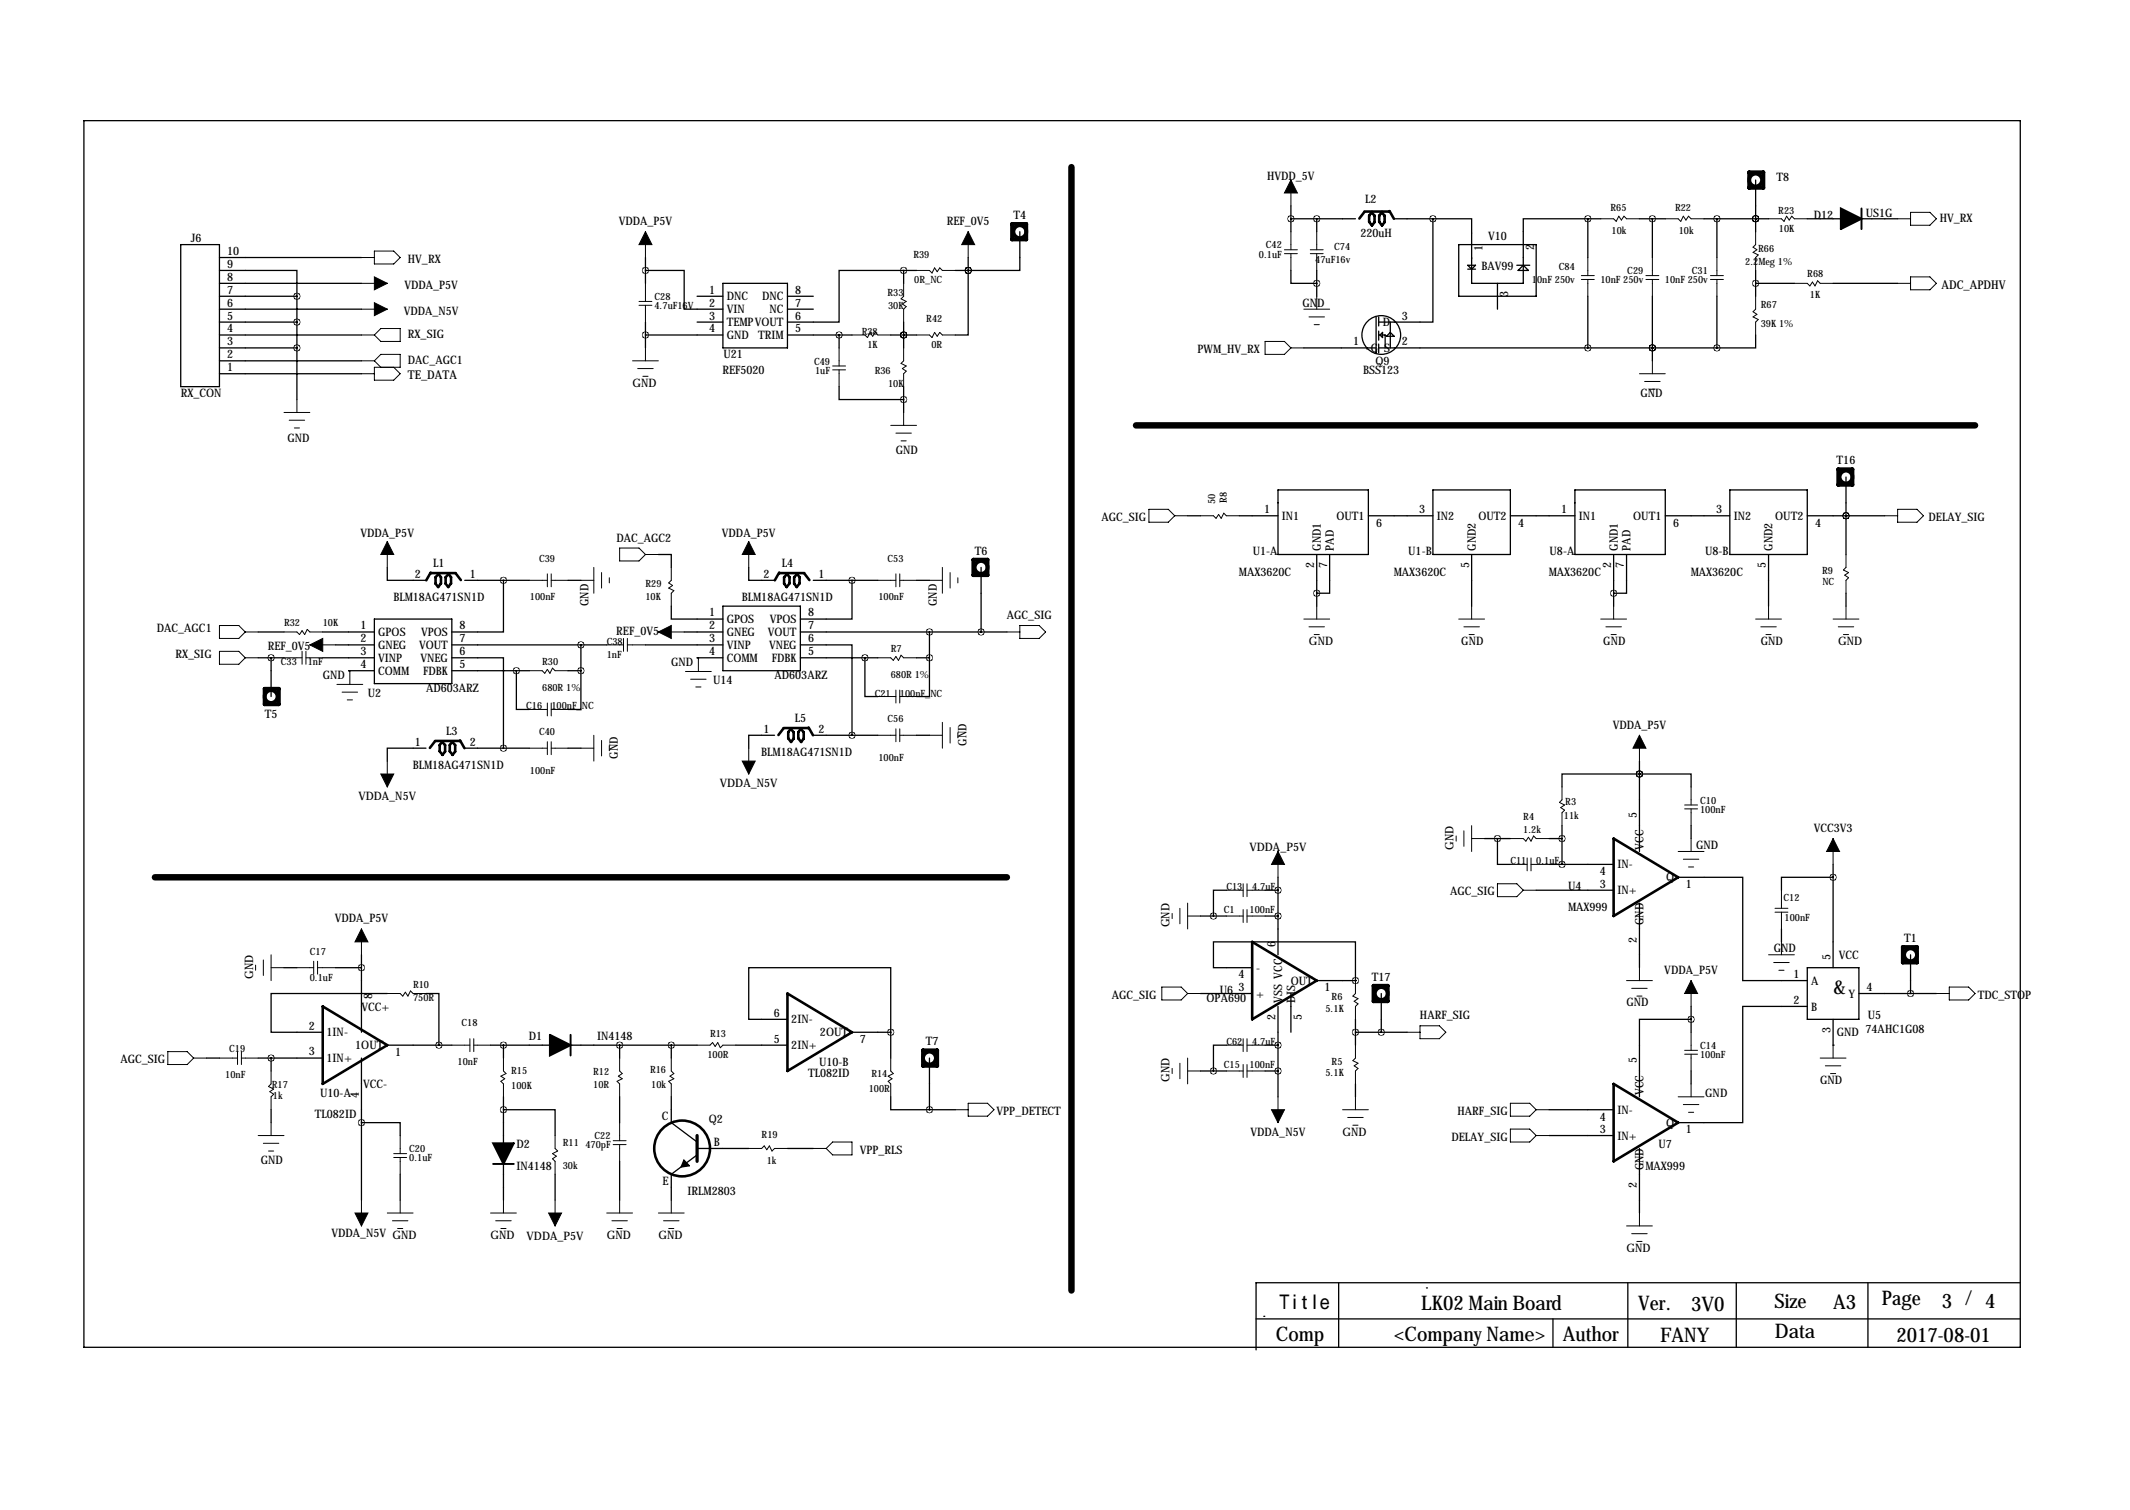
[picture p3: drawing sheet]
<svg xmlns="http://www.w3.org/2000/svg" width="419mm" height="297mm" viewBox="0 0 419 297" stroke-linecap="round" stroke-linejoin="round" font-family="sans-serif">
<path d="M210.8 32.9v221M223.5 83.7h165.1M30.5 172.6h167.6" fill="none" stroke="#000" stroke-width="1.3"/>
<g fill="none" stroke="#000" stroke-width=".25">
<path d="M16.5 23.7h381v241.3h-381zM345.4 35.4v10.2M35.6 48.1h7.6v28h-7.6zM43.2 53.2h15.2v5.1M43.2 55.7h27.9M43.2 58.3h15.2M43.2 50.7h27.9M58.4 58.3v20.3M127 53.2h7.6v7.6h7.6M127 50.7v5M137.2 58.3h5M142.2 55.7h12.7v12.7h-12.7z"/>
<path d="M154.9 58.3h5.1M177.8 53.2h-12.7v10.2h-10.2M177.8 53.2h2.5M177.8 53.2v2.5M188 53.2h2.5M190.5 53.2v12.7h-2.5M190.5 53.2h.1M190.5 50.7v2.5M200.7 45.6v7.6h-10.2M254 53.2v2.5h5.1M254 43h12.7M254 40.5v5.1"/>
<path d="M259.1 43v2.6M259.1 53.2v5.1M274.3 43h7.6M281.9 43v20.4h-10.6M281.9 43h7.7v12.7h10.1v-12.7h12.7M287 48.1h15.3v10.2h-15.3zM288.8 52.9h1.5M288.8 52.2h1.5l-.7 .7zM294.6 55.7v5.1M298.4 52.2h2.6M298.7 53.2l1-1 1 1zM312.4 43h2.6"/>
<path d="M312.4 43v7.7M312.4 58.3v10.1M322.6 43h5.1M325.1 43v7.7M325.1 58.3v12.7M335.3 43h12.7M337.8 43v7.7M337.8 58.3v10.1M345.4 43h.1M345.4 53.2v5.1M345.4 55.7h7.7M355.6 43h6.6"/>
<path d="M360.7 55.7h12.7M366.3 43h7.1M43.2 68.4h15.2M43.2 63.4h15.2M43.2 65.9h27.9M43.2 60.8h27.9M43.2 73.5h27.9M43.2 71h27.9M127 65.9h15.2M127 63.4v5M137.2 63.4h5M154.9 65.9h12.7"/>
<path d="M154.9 60.8h5.1M165.1 76.1v2.5h12.7M165.1 65.9v2.5M175.3 65.9h5M177.8 65.9h.1M177.8 63.4v5M177.8 76.1v5M256.5 68.4h14.3M269 68.4v.3M270.8 62.3v7.2h-.3M271.3 62.3v1.8M271.3 65.1v1.8"/>
<path d="M271.3 67.7v1.8M271.3 68.4h66.5M271.3 65.9h1.2v2.5M271.5 65.9l.5-.5v1zM273.6 63.4v5M273.6 65.4l.7 .8h-1.5zM325.1 68.4h.1M345.4 65.9v2.5h-7.6M251.5 96.4h17.7v12.7h-17.7zM281.9 96.4h15.3v12.7h-15.3zM309.9 96.4h17.8v12.7h-17.8zM340.4 96.4h15.2v12.7h-15.2z"/>
<path d="M363.2 93.8v15.3M76.2 111.6v2.6h7.6M91.4 114.2h12.7M99.1 114.2v10.1h-10.2M111.8 114.2h2.5M129.5 109.1h2.6v2.5M132.1 119.2v2.6h10.1M142.2 119.2h15.3v12.7h-15.3zM147.3 111.6v2.6h5.1M160 114.2h12.7M167.6 114.2v7.6h-10.1M180.3 114.2h2.6"/>
<path d="M193 111.6v12.7M233.7 101.5h2.5M243.8 101.5h7.7M259.1 109.1v10.1M261.6 109.1v7.6h-2.5M269.2 101.5h12.7M289.6 109.1v10.1M297.2 101.5h12.7M317.5 109.1v10.1M320 109.1v7.6h-2.5M327.7 101.5h12.7M348 109.1v10.1"/>
<path d="M355.6 101.5h15.2M363.2 101.5h.1M363.2 116.7v2.5M50.8 124.3h5.1M50.8 129.4h5.1M53.3 129.4v7.6M63.5 124.3h10.2M63.5 129.4h10.2M66 126.9h7.7M73.7 131.9h-5.1h.2v.2M73.7 121.8h15.2v12.7h-15.2zM88.9 129.4h10.2v17.8"/>
<path d="M88.9 126.9h30.5M88.9 131.9h15.2M101.6 131.9v7.7h2.5M111.8 131.9h2.5M114.3 131.9v7.7h-2.5M114.3 126.9v5M127 126.9h15.2M134.6 124.3h7.6M142.2 129.4h-5h.2v.2M157.5 126.9h10.1v17.7M157.5 124.3h40.6M157.5 129.4h15.2"/>
<path d="M170.2 129.4v7.6h2.5M180.3 129.4h2.6M182.9 129.4v7.6h-2.6M182.9 124.3v5.1M83.8 147.2h-7.6v2.5M91.4 147.2h12.7M111.8 147.2h2.5M152.4 144.6h-5.1v2.6M160 144.6h12.7M180.3 144.6h2.6M322.6 152.3h10.1v2.5M322.6 152.3h.1"/>
<path d="M322.6 152.3h-15.3v2.5M322.6 149.7v17.8M241.3 175.1h-2.5v5.1M248.9 175.1h2.6M251.5 172.6v15.2M292.1 165h5.1M294.6 165v5h2.6M302.3 175.1h15.2M304.8 170h12.7M304.8 165h2.5M307.3 162.4v7.6M322.6 177.7v12.7"/>
<path d="M330.2 172.6h12.7v20.3h12.7M332.7 162.4v2.6M360.7 172.6h-10.2v2.5M360.7 170v20.4M55.9 190.4h2.5M66 190.4h5.1M71.1 187.8v15.3M76.2 195.4h-22.9v7.7h10.2M83.8 195.4h2.6v10.2M236.2 195.4h10.2M236.2 180.2h5.1M246.4 190.4h-7.6v-5.1h27.9v7.6"/>
<path d="M248.9 180.2h2.6M251.5 198v17.8M254 195.4v7.7M259.1 192.9h7.6M266.7 192.9h.1M271.8 195.4v7.7M332.7 198v5.1M350.5 182.7v2.6M355.6 198h-12.7v22.8h-12.7M355.6 190.4h10.2v10.1h-10.2zM365.8 195.4h15.2M375.9 187.8v7.6"/>
<path d="M40.6 208.1h2.6M50.8 208.1h12.7M53.3 208.1v2.6M53.3 218.3v2.5M71.1 208.1v28M76.2 205.6h12.7M96.5 205.6h11.7M99.1 218.3h10.1v5.1M99.1 205.6v2.5M99.1 215.8v9.1M112.3 205.6h24.9M121.9 205.6v2.5"/>
<path d="M121.9 215.8v5M132.1 215.8v5l5.1 3.8M132.1 205.6v2.5M144.8 205.6h10.1M154.9 200.5h-7.6v-10.1h28v12.7M167.6 203.1h7.7M175.3 215.8v2.5h7.6M175.3 203.1v5M182.9 208.1v10.2M182.9 218.3h5.1M236.2 210.7h5.1M241.3 205.6h-2.5v5.1"/>
<path d="M248.9 205.6h2.6M248.9 210.7h2.6M266.7 203.1h10.2M266.7 200.5v5.1M266.7 213.2v2.6M304.8 218.3h12.7M332.7 200.5h-10.1v15.3M332.7 210.7v2.5M360.7 205.6h.1M360.7 200.5v5.1M71.1 220.8h7.6v2.6M78.7 231v5.1"/>
<path d="M99.1 229v7.1M109.2 231v5.1M121.9 228.5v7.6M137.2 225.9h10.1M137.2 227.2l-5.1 3.8v5.1M154.9 225.9h5.1M304.8 223.4h12.7M322.6 225.9v12.7M247.1 259.4h150.4M248.7 258.9h.1M263.4 252.3v12.7M280.7 253.4h.1"/>
<path d="M305.6 259.4v5.6M320.3 252.3v12.7M341.6 252.3v12.7M367.5 252.3v12.7M397.5 252.3h-150.4v13.2"/>
<circle cx="271.8" cy="65.9" r="3.8"/>
</g>
<g fill="none" stroke="#000" stroke-width=".51">
<path d="M268.5 41.6l4.9 .1M268.5 41.7l-1 1.3M270 41.7l-.6 .7v1.2l.6 .8 .5-.7v-1.3l-.6-.6M271.9 41.7l-.5 .7v1.2l.5 .8 .5-.7v-1.3l-.5-.6M273.4 41.5l.9 1.5M84.7 112.6l-.8 1.6M86.2 112.8l.6 .7v1.3l-.6 .7-.5-.7v-1.3l.6-.6M88.2 112.8l.5 .7v1.3l-.5 .7-.5-.7v-1.3l.5-.6M89.7 112.7l-5 .1M89.7 112.8l1 1.3M153.3 112.6l-.8 1.6M154.8 112.8l.5 .7v1.3l-.5 .7-.5-.7v-1.3l.5-.6"/>
<path d="M156.8 112.8l.5 .7v1.3l-.5 .7-.5-.7v-1.3l.5-.6M158.2 112.7l-4.9 .1M158.2 112.8l1.1 1.3M85.6 145.8h4.9M85.6 145.8l-1 1.3M87.1 145.8l-.6 .8v1.2l.6 .7 .5-.7v-1.2l-.6-.6M89.1 145.8l-.6 .8v1.2l.6 .7 .5-.7v-1.2l-.6-.6M90.5 145.7l.9 1.5M154.2 143.2l4.9 .1M154.2 143.3l-1 1.3M155.7 143.3l-.6 .7v1.2l.6 .8 .5-.7v-1.3l-.6-.6M157.6 143.3l-.5 .7v1.2l.5 .8 .5-.7v-1.3l-.5-.6"/>
<path d="M159.1 143.1l.9 1.5M317.5 165l12.7 7.6-12.7 7.6zM63.5 198l12.7 7.6-12.7 7.6zM154.9 195.4l12.7 7.7-12.7 7.6zM246.4 185.3l12.7 7.6-12.7 7.6zM317.5 213.2l12.7 7.6-12.7 7.7z"/>
<circle cx="134.2" cy="225.9" r="5.5"/>
</g>
<g fill="none" stroke="#000" stroke-width=".2">
<path d="M254 35.4v5.1M71.1 55.7h5.1M71.1 50.7h2.6M73.7 49.4h3.8l1.2 1.3-1.2 1.2h-3.8zM125.7 59.3h2.6M127 45.6v5.1M127 55.7v3.6M177.8 55.7v2.6l-.5 .5 1 .5-.8 .5 .8 .5-.5 .5v2.6M180.3 53.2h2.6l.5 .5 .5-1 .5 .8 .5-.8 .5 .5h2.6M190.5 45.6v5.1M252.7 49.1h2.6M252.7 49.9h2.6"/>
<path d="M254 45.6v3.5M254 49.9v3.3M257.8 49.1h2.5M257.8 49.9h2.5M259.1 45.6v3.5M259.1 49.9v3.3M259.1 58.3v2.5M311.1 54.2h2.6M311.1 55h2.6M312.4 50.7v3.5M312.4 55v3.3M315 43h2.5l.5 .5 .5-1 .5 .8 .5-.8 .5 .5h2.6"/>
<path d="M323.8 54.2h2.6M323.8 55h2.6M325.1 50.7v3.5M325.1 55v3.3M327.7 43h2.5l.5 .5 .5-1 .5 .8 .5-.8 .5 .5h2.6M336.5 54.2h2.6M336.5 55h2.6M337.8 50.7v3.5M337.8 55v3.3M345.4 45.6v2.5l-.5 .5 .8 .5-.8 .5 1 .6-.5 .5v2.5M345.4 58.3v2.5l-.5 .5 .8 .5-.8 .5 1 .6-.5 .5v2.5M348 43h2.5l.5 .5 .5-1 .5 .8 .6-.8 .5 .5h2.5"/>
<path d="M353.1 55.7h2.5l.5 .5 .5-.7 .5 .7 .5-1 .5 .5h2.6M373.4 43h2.5M373.4 55.7h2.5M375.9 41.8h3.8l1.3 1.2-1.3 1.3h-3.8zM375.9 54.5h3.8l1.3 1.2-1.3 1.3h-3.8zM58.4 78.6v2.5M71.1 65.9h2.6M71.1 73.5h2.6M71.1 60.8h5.1M71.1 71h2.6M73.7 65.9l1.2-1.3h3.8v2.6h-3.8zM73.7 71l1.2-1.3h3.8v2.5h-5v2.6h3.8l1.2-1.3-1.2-1.3"/>
<path d="M73.7 71l1.2 1.2M124.5 71h5M125.5 72.5h3M125.7 60.1h2.6M126.5 74h1M127 60.1v3.3M127 68.4v2.6M163.8 72h2.6M163.8 72.8h2.6M165.1 68.4v3.6M165.1 72.8v3.3M167.6 65.9h2.6l.5 .5 .5-1 .5 .8 .5-.8 .5 .5h2.6"/>
<path d="M177.8 68.4v2.6l-.5 .5 1 .5-.8 .5 .8 .5-.5 .5v2.6M180.3 65.9h2.6l.5 .5 .5-1 .5 .8 .5-.8 .5 .5h2.6M248.9 67.2h3.8l1.3 1.2-1.3 1.3h-3.8zM254 68.4h2.5M256.5 60.8h5.1M257.6 62.3h3M258.6 63.9h1M322.6 73.5h5.1M323.6 75h3M324.6 76.6h1M325.1 71v2.5M55.9 81.1h5.1"/>
<path d="M56.9 82.7h3M57.9 84.2h1M175.3 83.7h5M176.3 85.2h3M177.3 86.7h1M177.8 81.1v2.6M76.2 106.5v5.1M104.1 114.2h3.6M107.7 112.9v2.5M108.5 112.9v2.5M108.5 114.2h3.3M114.3 114.2h2.5"/>
<path d="M116.8 111.6v5.1M118.4 112.6v3.1M119.9 113.7v1M121.9 107.8h3.8l1.3 1.3-1.3 1.2h-3.8zM127 109.1h2.5M132.1 111.6v2.6l-.5 .5 .7 .5-.7 .5 1 .5-.5 .5v2.5M147.3 106.5v5.1M172.7 114.2h3.6M176.3 112.9v2.5M177 114.2h3.3M177 112.9v2.5M182.9 114.2h2.5"/>
<path d="M185.4 111.6v5.1M186.9 112.6v3.1M188.5 113.7v1M226.1 100.2h3.8l1.2 1.3-1.2 1.2h-3.8zM231.1 101.5h2.6M236.2 101.5h2.6l.5 .5 .5-.8 .5 .8 .5-1 .5 .5h2.5M259.1 119.2v2.6M289.6 119.2v2.6M317.5 119.2v2.6M348 119.2v2.6M363.2 109.1v2.5l-.5 .5 1 .5-.7 .5 .7 .6-.5 .5v2.5M363.2 119.2v2.6"/>
<path d="M370.8 101.5h2.6M373.4 100.2h3.8l1.3 1.3-1.3 1.2h-3.8zM43.2 123h3.8l1.3 1.3-1.3 1.3h-3.8zM43.2 128.1h3.8l1.3 1.3-1.3 1.3h-3.8zM48.3 129.4h2.5M48.3 124.3h2.5M55.9 129.4h3.5M55.9 124.3h2.5l.5 .5 .5-.7 .5 .7 .6-1 .5 .5h2.5M59.4 128.1v2.6M60.2 128.1v2.6M60.2 129.4h3.3M61 126.9h5"/>
<path d="M66.3 134.6h5.1M67.3 136.2h3.1M68.3 137.7h1M68.8 132.1v2.5M104.1 131.9h2.6l.5 .5 .5-.7 .5 .7 .5-1 .5 .5h2.6M104.1 139.6h3.6M107.7 138.3v2.5M108.5 138.3v2.5M108.5 139.6h3.3M119.4 126.9h3.3M122.7 125.6v2.5M123.4 125.6v2.5"/>
<path d="M123.4 126.9h3.6M129.5 124.3h5.1M134.9 132.1h5.1M135.9 133.6h3M136.9 135.1h1M137.4 129.6v2.5M172.7 129.4h2.6l.5 .5 .5-.8 .5 .8 .5-1 .5 .5h2.5M172.7 137h3.6M176.3 135.7v2.6M177 135.7v2.6M177 137h3.3M198.1 124.3h2.6"/>
<path d="M200.7 123h3.8l1.2 1.3-1.2 1.3h-3.8zM256.5 121.8h5.1M257.6 123.3h3M258.6 124.8h1M287 121.8h5.1M288 123.3h3.1M289.1 124.8h1M315 121.8h5M316 123.3h3M317 124.8h1M345.4 121.8h5.1M346.5 123.3h3"/>
<path d="M347.5 124.8h1M360.7 121.8h5.1M361.7 123.3h3M362.7 124.8h1M76.2 149.7v5.1M104.1 147.2h3.6M107.7 145.9v2.5M108.5 145.9v2.5M108.5 147.2h3.3M114.3 147.2h2.5M116.8 144.6v5.1M118.4 145.7v3"/>
<path d="M119.9 146.7v1M147.3 147.2v5.1M172.7 144.6h3.6M176.3 143.4v2.5M177 143.4v2.5M177 144.6h3.3M182.9 144.6h2.5M185.4 142.1v5.1M186.9 143.1v3.1M188.5 144.1v1M307.3 154.8v2.5l-.5 .5 1 .6-.7 .5 .7 .5-.5 .5v2.5M322.6 144.6v5.1"/>
<path d="M331.5 158.4h2.5M331.5 159.1h2.5M332.7 154.8v3.6M332.7 159.1v3.3M230.6 179.7v1M232.2 178.7v3M233.7 177.7v5M241.3 175.1h3.3M244.6 173.8v2.6M244.6 178.9v2.6M245.4 173.8v2.6M245.4 178.9v2.6"/>
<path d="M245.4 175.1h3.5M251.5 167.5v5.1M286.5 164.5v1M288 163.4v3.1M289.6 165h2.5M289.6 162.4v5.1M294.6 173.8h3.8l1.3 1.3-1.3 1.3h-3.8zM297.2 165h2.5l.5 .5 .5-.8 .5 .8 .6-1 .5 .5h2.5M297.2 170h3.3M299.7 175.1h2.6M300.5 168.8v2.5M301.2 168.8v2.5"/>
<path d="M301.2 170h3.6M330.2 167.5h5.1M331.2 169h3.1M332.2 170.5h1M332.7 165v2.5M349.2 178.7h2.6M349.2 179.4h2.6M350.5 175.1v3.6M350.5 179.4v3.3M360.7 165v5M50.3 189.9v1M51.8 188.8v3.1"/>
<path d="M53.3 187.8v5.1M53.3 190.4h2.6M58.4 190.4h3.3M61.7 189.1v2.5M62.5 189.1v2.5M62.5 190.4h3.5M71.1 182.7v5.1M76.2 195.4h2.5l.5 .5 .6-.7 .5 .7 .5-1 .5 .5h2.5M228.6 194.2h3.8l1.3 1.2-1.3 1.3h-3.8zM233.7 195.4h2.5M233.7 180.2h2.5M241.3 180.2h3.3"/>
<path d="M245.4 180.2h3.5M266.7 192.9v2.5l-.5 .5 1 .6-.8 .5 .8 .5-.5 .5v2.5M320 192.9h5.1M321.1 194.4h3M322.1 195.9h1M322.6 190.4v2.5M332.7 192.9v5.1M348 187.8h5.1M349 189.3h3M350 190.9h1M350.5 185.3v2.5M381 195.4h2.5"/>
<path d="M383.5 194.2h3.8l1.3 1.2-1.3 1.3h-3.8zM33 206.9h3.8l1.3 1.2-1.3 1.3h-3.8zM38.1 208.1h2.5M43.2 208.1h3.5M46.7 206.9v2.5M47.5 206.9v2.5M47.5 208.1h3.3M53.3 210.7v2.5l-.5 .5 1 .5-.7 .5 .7 .6-.5 .5v2.5M88.9 205.6h3.6M92.5 204.3v2.6M93.2 204.3v2.6M93.2 205.6h3.3"/>
<path d="M99.1 208.1v2.6l.5 .5-1 .5 .7 .5-.7 .5 .5 .5v2.6M121.9 208.1v2.6l.5 .5-.7 .5 .7 .5-1 .5 .5 .5v2.6M132.1 208.1v2.6l.5 .5-.8 .5 .8 .5-1 .5 .5 .5v2.6M137.2 205.6h2.5l.5-.5 .5 .8 .5-.8 .5 1 .5-.5h2.6M175.3 208.1v2.6l.5 .5-1 .5 .7 .5-.7 .5 .5 .5v2.6M188 218.3h2.5M190.5 217h3.8l1.3 1.3-1.3 1.3h-3.8zM230.6 210.2v1M232.2 209.2v3M233.7 210.7h2.5M233.7 208.1v5.1M241.3 205.6h3.3"/>
<path d="M241.3 210.7h3.3M244.6 204.3v2.6M244.6 209.4v2.5M245.4 205.6h3.5M245.4 204.3v2.6M245.4 209.4v2.5M245.4 210.7h3.5M251.5 215.8v5M264.2 218.3h5M265.2 219.8h3M266.7 205.6v2.5l-.5 .5 1 .6-.8 .5 .8 .5-.5 .5v2.5M266.7 215.8v2.5"/>
<path d="M276.9 203.1h2.5M279.4 201.8h3.8l1.3 1.3-1.3 1.2h-3.8zM297.2 217h3.8l1.3 1.3-1.3 1.3h-3.8zM302.3 218.3h2.5M330.2 215.8h5.1M331.2 217.3h3.1M331.5 206.6h2.5M331.5 207.4h2.5M332.2 218.8h1M332.7 203.1v3.5M332.7 207.4v3.3M332.7 213.2v2.6"/>
<path d="M358.1 208.1h5.1M359.2 209.7h3M360.2 211.2h1M360.7 205.6v2.5M50.8 223.4h5.1M51.8 224.9h3.1M52.8 226.4h1M53.3 220.8v2.6M71.1 236.1v5.1M76.2 238.6h5.1M77.5 226.9h2.5M77.5 227.7h2.5"/>
<path d="M78.7 223.4v3.5M78.7 227.7v3.3M78.7 236.1v2.5M96.5 238.6h5.1M99.1 236.1v2.5M109.2 223.4v2.5l.5 .5-1 .5 .8 .5-.8 .6 .5 .5v2.5M109.2 236.1v5.1M119.4 238.6h5.1M120.6 224.4h2.6M120.6 225.2h2.6M121.9 220.8v3.6M121.9 225.2v3.3"/>
<path d="M121.9 236.1v2.5M129.5 238.6h5.1M132.1 236.1v2.5M147.3 225.9h2.6l.5-.5 .5 .8 .5-.8 .5 1 .5-.5h2.5M160 225.9h2.6M162.6 225.9l1.2-1.3h3.8v2.6h-3.8zM266.2 221.3h1M297.2 222.1h3.8l1.3 1.3-1.3 1.2h-3.8zM302.3 223.4h2.5M322.6 238.6v2.6M77.2 240.1h3.1M78.2 241.7h1"/>
<path d="M97.5 240.1h3.1M98.6 241.7h1M120.4 240.1h3M121.4 241.7h1M130.6 240.1h3M131.6 241.7h1M320 241.2h5.1M321.1 242.7h3M322.1 244.2h1"/>
</g>
<g fill="none" stroke="#000" stroke-width=".76">
<path d="M344.2 33.9h2.8v3h-2.8zM199.1 44.1h2.8v3h-2.8zM361.7 92.3h2.8v3.1h-2.8zM191.5 110.1h2.8v3h-2.8zM52.1 135.5h2.8v3h-2.8zM270.3 193.9h2.7v3.1h-2.7zM374.4 186.3h2.8v3h-2.8zM181.6 206.6h2.8v3.1h-2.8z"/>
<circle cx="345.4" cy="35.4" r="1.27"/>
<circle cx="200.7" cy="45.6" r="1.27"/>
<circle cx="363.2" cy="93.8" r="1.27"/>
<circle cx="193" cy="111.6" r="1.27"/>
<circle cx="53.3" cy="137" r="1.27"/>
<circle cx="271.8" cy="195.4" r="1.27"/>
<circle cx="375.9" cy="187.8" r="1.27"/>
<circle cx="182.9" cy="208.1" r="1.27"/>
</g>
<path d="M137.2 223.4v5.1" fill="none" stroke="#000" stroke-width=".63"/>
<path d="M134.6 228.2l1 1.1-1.6 .3z" fill="#000" stroke="#000" stroke-width=".25"/>
<path d="M366.3 41v4.1M112.3 203.6v4M97 229h4.1" fill="none" stroke="#000" stroke-width=".38"/>
<path d="M362.2 41l4.1 2-4.1 2.1zM108.2 203.6l4.1 2-4.1 2zM97 224.9h4.1l-2 4.1z" fill="#000" stroke="#000" stroke-width=".38"/>
<g fill="#000" stroke="#000" stroke-width=".2">
<path d="M254 35.4l1.3 2.6h-2.6zM73.7 54.5l2.5 1.2-2.5 1.3zM127 45.6l1.3 2.5h-2.6zM190.5 45.6l1.3 2.5h-2.6zM73.7 59.5l2.5 1.3-2.5 1.3zM76.2 106.5l1.3 2.6h-2.6zM147.3 106.5l1.3 2.6h-2.6zM61 126.9l2.5-1.3v2.5zM129.5 124.3l2.6-1.3v2.6zM74.9 152.3h2.6l-1.3 2.5zM146 149.7h2.6l-1.3 2.6zM322.6 144.6l1.2 2.6h-2.5z"/>
<path d="M251.5 167.5l1.2 2.5h-2.5zM360.7 165l1.2 2.5h-2.5zM71.1 182.7l1.3 2.6h-2.6zM332.7 192.9l1.3 2.5h-2.5zM250.2 218.3h2.5l-1.2 2.5zM69.8 238.6h2.6l-1.3 2.6zM107.9 238.6h2.6l-1.3 2.6z"/>
</g>
<path d="M312.4 68.4a.05 .05 0 0 0 .1 0 .05 .05 0 0 0-.1 0zM345.4 55.7a.05 .05 0 0 0 .1 0 .05 .05 0 0 0-.1 0zM325.1 43a.05 .05 0 0 0 .1 0 .05 .05 0 0 0-.1 0zM345.4 43a.05 .05 0 0 0 .1 0 .05 .05 0 0 0-.1 0zM337.8 43a.05 .05 0 0 0 .1 0 .05 .05 0 0 0-.1 0zM345.4 43a.05 .05 0 0 0 .1 0 .05 .05 0 0 0-.1 0zM337.8 68.4a.05 .05 0 0 0 .1 0 .05 .05 0 0 0-.1 0zM325.1 68.4a.05 .05 0 0 0 .1 0 .05 .05 0 0 0-.1 0zM325.1 68.4a.05 .05 0 0 0 .1 0 .05 .05 0 0 0-.1 0zM312.4 43a.05 .05 0 0 0 .1 0 .05 .05 0 0 0-.1 0zM281.9 43a.05 .05 0 0 0 .1 0 .05 .05 0 0 0-.1 0zM259 43a.05 .05 0 0 0 .1 0 .05 .05 0 0 0-.1 0zM259 55.7a.05 .05 0 0 0 .1 0 .05 .05 0 0 0-.1 0zM99 114.2a.05 .05 0 0 0 .1 0 .05 .05 0 0 0-.1 0zM99 147.2a.05 .05 0 0 0 .1 0 .05 .05 0 0 0-.1 0zM58.4 58.3a.05 .05 0 0 0 .1 0 .05 .05 0 0 0-.1 0zM58.4 63.4a.05 .05 0 0 0 .1 0 .05 .05 0 0 0-.1 0zM58.4 68.4a.05 .05 0 0 0 .1 0 .05 .05 0 0 0-.1 0zM167.6 114.2a.05 .05 0 0 0 .1 0 .05 .05 0 0 0-.1 0zM167.6 144.6a.05 .05 0 0 0 .1 0 .05 .05 0 0 0-.1 0zM182.8 124.3a.05 .05 0 0 0 .1 0 .05 .05 0 0 0-.1 0zM53.3 208.1a.05 .05 0 0 0 .1 0 .05 .05 0 0 0-.1 0zM182.8 218.3a.05 .05 0 0 0 .1 0 .05 .05 0 0 0-.1 0zM71.1 220.8a.05 .05 0 0 0 .1 0 .05 .05 0 0 0-.1 0zM86.3 205.6a.05 .05 0 0 0 .1 0 .05 .05 0 0 0-.1 0zM121.9 205.6a.05 .05 0 0 0 .1 0 .05 .05 0 0 0-.1 0zM132 205.6a.05 .05 0 0 0 .1 0 .05 .05 0 0 0-.1 0zM175.2 203.1a.05 .05 0 0 0 .1 0 .05 .05 0 0 0-.1 0zM99 218.3a.05 .05 0 0 0 .1 0 .05 .05 0 0 0-.1 0zM99 205.6a.05 .05 0 0 0 .1 0 .05 .05 0 0 0-.1 0zM71.1 190.4a.05 .05 0 0 0 .1 0 .05 .05 0 0 0-.1 0zM182.8 129.4a.05 .05 0 0 0 .1 0 .05 .05 0 0 0-.1 0zM170.1 129.4a.05 .05 0 0 0 .1 0 .05 .05 0 0 0-.1 0zM259 116.7a.05 .05 0 0 0 .1 0 .05 .05 0 0 0-.1 0zM363.2 101.5a.05 .05 0 0 0 .1 0 .05 .05 0 0 0-.1 0zM238.7 210.7a.05 .05 0 0 0 .1 0 .05 .05 0 0 0-.1 0zM251.4 205.6a.05 .05 0 0 0 .1 0 .05 .05 0 0 0-.1 0zM251.4 210.7a.05 .05 0 0 0 .1 0 .05 .05 0 0 0-.1 0zM238.7 180.2a.05 .05 0 0 0 .1 0 .05 .05 0 0 0-.1 0zM251.4 175.1a.05 .05 0 0 0 .1 0 .05 .05 0 0 0-.1 0zM251.4 180.2a.05 .05 0 0 0 .1 0 .05 .05 0 0 0-.1 0zM332.7 200.5a.05 .05 0 0 0 .1 0 .05 .05 0 0 0-.1 0zM360.6 172.6a.05 .05 0 0 0 .1 0 .05 .05 0 0 0-.1 0zM375.9 195.4a.05 .05 0 0 0 .1 0 .05 .05 0 0 0-.1 0zM322.5 152.3a.05 .05 0 0 0 .1 0 .05 .05 0 0 0-.1 0zM294.6 165a.05 .05 0 0 0 .1 0 .05 .05 0 0 0-.1 0zM307.3 165a.05 .05 0 0 0 .1 0 .05 .05 0 0 0-.1 0zM307.3 170a.05 .05 0 0 0 .1 0 .05 .05 0 0 0-.1 0zM322.5 152.3a.05 .05 0 0 0 .1 0 .05 .05 0 0 0-.1 0zM53.3 129.4a.05 .05 0 0 0 .1 0 .05 .05 0 0 0-.1 0zM193 124.3a.05 .05 0 0 0 .1 0 .05 .05 0 0 0-.1 0zM363.2 101.5a.05 .05 0 0 0 .1 0 .05 .05 0 0 0-.1 0zM271.7 203.1a.05 .05 0 0 0 .1 0 .05 .05 0 0 0-.1 0z" fill="#000" stroke="#000" stroke-width="1.3"/>
<g font-size="4">
<text x="360.7" y="195.4">&amp;</text>
<text x="251.8" y="257.5">Title</text>
<text x="279.7" y="257.7">LK02 Main Board</text>
<text x="322.3" y="257.8">Ver.</text>
<text x="332.7" y="257.9">3V0</text>
<text x="349.1" y="257.3">Size</text>
<text x="360.7" y="257.4">A3</text>
<text x="370.3" y="256.8">Page</text>
<text x="382.1" y="257.3">3 / 4</text>
<text x="251" y="263.8">Comp</text>
<text x="274.3" y="263.8">&lt;Company Name&gt;</text>
<text x="307.5" y="263.8">Author</text>
<text x="349.2" y="263.2">Data</text>
<text x="326.6" y="264">FANY</text>
<text x="373.1" y="264">2017-08-01</text>
</g>
<g font-size="2.4">
<text x="382" y="56.8">ADC_APDHV</text>
<text x="80.3" y="74.5">TE_DATA</text>
</g>
<g font-size="2.3">
<text x="249.3" y="35.4">HVDD_5V</text>
<text x="349.5" y="35.7">T8</text>
<text x="268.6" y="40">L2</text>
<text x="37.6" y="47.7">J6</text>
<text x="121.7" y="44.3">VDDA_P5V</text>
<text x="186.3" y="44.3">REF_0V5</text>
<text x="199.4" y="43">T4</text>
<text x="267.7" y="46.7">220uH</text>
<text x="292.8" y="47.2">V10</text>
<text x="356.9" y="43">D12</text>
<text x="367.1" y="42.6">US1G</text>
<text x="381.7" y="43.6">HV_RX</text>
<text x="44.7" y="52.7">9</text>
<text x="44.7" y="50.2">10</text>
<text x="80.3" y="51.7">HV_RX</text>
<text x="291.5" y="53.2">BAV99</text>
<text x="291.7" y="49.4" transform="rotate(-90 291.7 49.4)">1</text>
<text x="301.8" y="49.1" transform="rotate(-90 301.8 49.1)">2</text>
<text x="44.7" y="57.8">7</text>
<text x="44.7" y="55.2">8</text>
<text x="79.6" y="56.8">VDDA_P5V</text>
<text x="139.5" y="57.8">1</text>
<text x="143" y="59.1">DNC</text>
<text x="150" y="59.1">DNC</text>
<text x="156.5" y="57.8">8</text>
<text x="296.8" y="58.4" transform="rotate(-90 296.8 58.4)">3</text>
<text x="44.7" y="65.4">4</text>
<text x="44.7" y="62.9">5</text>
<text x="44.7" y="60.3">6</text>
<text x="79.4" y="61.9">VDDA_N5V</text>
<text x="139.5" y="60.3">2</text>
<text x="139.5" y="62.9">3</text>
<text x="139.5" y="65.4">4</text>
<text x="143" y="61.6">VIN</text>
<text x="143" y="64.2">TEMPVOUT</text>
<text x="151.4" y="61.6">NC</text>
<text x="156.5" y="65.4">5</text>
<text x="156.5" y="62.9">6</text>
<text x="156.5" y="60.3">7</text>
<text x="256.3" y="60.3">GND</text>
<text x="272.1" y="64.2">D</text>
<text x="275.8" y="62.9">3</text>
<text x="44.7" y="70.5">2</text>
<text x="44.7" y="67.9">3</text>
<text x="80.3" y="66.5">RX_SIG</text>
<text x="80.3" y="71.6">DAC_AGC1</text>
<text x="142.4" y="70.5">U21</text>
<text x="143" y="66.7">GND</text>
<text x="149.2" y="66.7">TRIM</text>
<text x="235.6" y="69.5">PWM_HV_RX</text>
<text x="266.3" y="67.9">1</text>
<text x="269.7" y="69.2">G</text>
<text x="270.6" y="71.7">Q9</text>
<text x="272.4" y="69.2">S</text>
<text x="275.8" y="67.9">2</text>
<text x="44.7" y="73">1</text>
<text x="124.5" y="76.1">GND</text>
<text x="142.2" y="73.6">REF5020</text>
<text x="268.2" y="73.6">BSS123</text>
<text x="35.6" y="78.1">RX_CON</text>
<text x="322.8" y="78.1">GND</text>
<text x="56.5" y="87">GND</text>
<text x="176.3" y="89.3">GND</text>
<text x="361.4" y="91.3">T16</text>
<text x="248.7" y="101">1</text>
<text x="279.2" y="101">3</text>
<text x="307.2" y="101">1</text>
<text x="337.6" y="101">3</text>
<text x="70.9" y="105.6">VDDA_P5V</text>
<text x="121.3" y="106.5">DAC_AGC2</text>
<text x="142" y="105.6">VDDA_P5V</text>
<text x="216.7" y="102.5">AGC_SIG</text>
<text x="252.2" y="102.3">IN1</text>
<text x="262.9" y="102.3">OUT1</text>
<text x="270.8" y="103.6">6</text>
<text x="282.7" y="102.3">IN2</text>
<text x="290.9" y="102.3">OUT2</text>
<text x="298.7" y="103.6">4</text>
<text x="310.6" y="102.3">IN1</text>
<text x="321.4" y="102.3">OUT1</text>
<text x="329.2" y="103.6">6</text>
<text x="341.1" y="102.3">IN2</text>
<text x="349.3" y="102.3">OUT2</text>
<text x="357.1" y="103.6">4</text>
<text x="379.5" y="102.5">DELAY_SIG</text>
<text x="81.6" y="113.7">2</text>
<text x="85.2" y="111.6">L1</text>
<text x="92.5" y="113.7">1</text>
<text x="150.2" y="113.7">2</text>
<text x="153.8" y="111.6">L4</text>
<text x="161" y="113.7">1</text>
<text x="191.8" y="109.1">T6</text>
<text x="243.8" y="113.2">MAX3620C</text>
<text x="246.5" y="109.1">U1-A</text>
<text x="258.6" y="111.8" transform="rotate(-90 258.6 111.8)">2</text>
<text x="259.9" y="108.3" transform="rotate(-90 259.9 108.3)">GND1</text>
<text x="261.1" y="111.8" transform="rotate(-90 261.1 111.8)">7</text>
<text x="262.4" y="108.3" transform="rotate(-90 262.4 108.3)">PAD</text>
<text x="274.3" y="113.2">MAX3620C</text>
<text x="277.1" y="109.1">U1-B</text>
<text x="289.1" y="111.8" transform="rotate(-90 289.1 111.8)">5</text>
<text x="290.4" y="108.3" transform="rotate(-90 290.4 108.3)">GND2</text>
<text x="304.7" y="113.2">MAX3620C</text>
<text x="304.9" y="109.1">U8-A</text>
<text x="317" y="111.8" transform="rotate(-90 317 111.8)">2</text>
<text x="318.3" y="108.3" transform="rotate(-90 318.3 108.3)">GND1</text>
<text x="319.5" y="111.8" transform="rotate(-90 319.5 111.8)">7</text>
<text x="320.8" y="108.3" transform="rotate(-90 320.8 108.3)">PAD</text>
<text x="332.7" y="113.2">MAX3620C</text>
<text x="335.5" y="109.1">U8-B</text>
<text x="347.5" y="111.8" transform="rotate(-90 347.5 111.8)">5</text>
<text x="348.8" y="108.3" transform="rotate(-90 348.8 108.3)">GND2</text>
<text x="77.4" y="118.3">BLM18AG471SN1D</text>
<text x="115.8" y="119.2" transform="rotate(-90 115.8 119.2)">GND</text>
<text x="146" y="118.3">BLM18AG471SN1D</text>
<text x="184.4" y="119.2" transform="rotate(-90 184.4 119.2)">GND</text>
<text x="30.9" y="124.3">DAC_AGC1</text>
<text x="70.9" y="123.8">1</text>
<text x="74.4" y="125.1">GPOS</text>
<text x="82.9" y="125.1">VPOS</text>
<text x="90.4" y="123.8">8</text>
<text x="121.3" y="124.8">REF_0V5</text>
<text x="139.5" y="121.3">1</text>
<text x="139.5" y="123.8">2</text>
<text x="143" y="122.6">GPOS</text>
<text x="143" y="125.1">GNEG</text>
<text x="151.1" y="125.1">VOUT</text>
<text x="151.4" y="122.6">VPOS</text>
<text x="159" y="123.8">7</text>
<text x="159" y="121.3">8</text>
<text x="198.1" y="121.8">AGC_SIG</text>
<text x="34.5" y="129.4">RX_SIG</text>
<text x="52.7" y="127.9">REF_0V5</text>
<text x="70.9" y="126.4">2</text>
<text x="70.9" y="128.9">3</text>
<text x="70.9" y="131.4">4</text>
<text x="74.4" y="127.7">GNEG</text>
<text x="74.4" y="130.2">VINP</text>
<text x="82.5" y="127.7">VOUT</text>
<text x="82.7" y="130.2">VNEG</text>
<text x="90.4" y="131.4">5</text>
<text x="90.4" y="128.9">6</text>
<text x="90.4" y="126.4">7</text>
<text x="132.1" y="131.1">GND</text>
<text x="139.5" y="126.4">3</text>
<text x="139.5" y="128.9">4</text>
<text x="143" y="127.7">VINP</text>
<text x="143" y="130.2">COMM</text>
<text x="151.3" y="127.7">VNEG</text>
<text x="151.8" y="130.2">FDBK</text>
<text x="159" y="128.9">5</text>
<text x="159" y="126.4">6</text>
<text x="257.6" y="126.9">GND</text>
<text x="287.5" y="126.9">GND</text>
<text x="315.5" y="126.9">GND</text>
<text x="346.5" y="126.9">GND</text>
<text x="361.7" y="126.9">GND</text>
<text x="63.5" y="133.6">GND</text>
<text x="72.3" y="137">U2</text>
<text x="74.4" y="132.7">COMM</text>
<text x="83.3" y="132.7">FDBK</text>
<text x="83.8" y="136.1">AD603ARZ</text>
<text x="140.3" y="134.5">U14</text>
<text x="152.4" y="133.6">AD603ARZ</text>
<text x="52.1" y="141.2">T5</text>
<text x="156.4" y="142.1">L5</text>
<text x="317.3" y="143.4">VDDA_P5V</text>
<text x="81.6" y="146.7">1</text>
<text x="87.8" y="144.6">L3</text>
<text x="92.5" y="146.7">2</text>
<text x="121.6" y="149.3" transform="rotate(-90 121.6 149.3)">GND</text>
<text x="149.8" y="148.8">BLM18AG471SN1D</text>
<text x="150.2" y="144.1">1</text>
<text x="161" y="144.1">2</text>
<text x="190.1" y="146.7" transform="rotate(-90 190.1 146.7)">GND</text>
<text x="81.2" y="151.3">BLM18AG471SN1D</text>
<text x="141.7" y="154.8">VDDA_N5V</text>
<text x="70.5" y="157.3">VDDA_N5V</text>
<text x="322.1" y="160.9" transform="rotate(-90 322.1 160.9)">5</text>
<text x="245.9" y="167.5">VDDA_P5V</text>
<text x="286" y="167.2" transform="rotate(-90 286 167.2)">GND</text>
<text x="323.4" y="167.1" transform="rotate(-90 323.4 167.1)">VCC</text>
<text x="333.8" y="167">GND</text>
<text x="356.9" y="163.7">VCC3V3</text>
<text x="314.8" y="172.2">4</text>
<text x="318.3" y="170.8">IN-</text>
<text x="327.9" y="173.4">Q</text>
<text x="285.3" y="176.1">AGC_SIG</text>
<text x="308.5" y="179.3">MAX999</text>
<text x="308.6" y="175.1">U4</text>
<text x="314.8" y="174.6">3</text>
<text x="318.3" y="175.9">IN+</text>
<text x="331.7" y="174.7">1</text>
<text x="65.8" y="181.5">VDDA_P5V</text>
<text x="230.1" y="182.4" transform="rotate(-90 230.1 182.4)">GND</text>
<text x="322.1" y="185.4" transform="rotate(-90 322.1 185.4)">2</text>
<text x="323.4" y="182" transform="rotate(-90 323.4 182)">GND</text>
<text x="374.7" y="185.3">T1</text>
<text x="247.1" y="191.2">-</text>
<text x="251" y="186.3" transform="rotate(-90 251 186.3)">6</text>
<text x="327.5" y="191.6">VDDA_P5V</text>
<text x="349" y="187.3">GND</text>
<text x="360.2" y="188.8" transform="rotate(-90 360.2 188.8)">5</text>
<text x="361.8" y="188.6">VCC</text>
<text x="49.8" y="192.6" transform="rotate(-90 49.8 192.6)">GND</text>
<text x="73.2" y="196.5" transform="rotate(-90 73.2 196.5)">8</text>
<text x="218.8" y="196.5">AGC_SIG</text>
<text x="237.4" y="197.1">OPA690</text>
<text x="240" y="195.4">U6</text>
<text x="243.7" y="194.9">3</text>
<text x="243.7" y="192.5">4</text>
<text x="247.1" y="196.2">+</text>
<text x="252.3" y="197.2" transform="rotate(-90 252.3 197.2)">VSS VCC</text>
<text x="254" y="193.7">OUT</text>
<text x="254.8" y="197.2" transform="rotate(-90 254.8 197.2)">DIS</text>
<text x="260.6" y="195">1</text>
<text x="269.9" y="192.9">T17</text>
<text x="320" y="198">GND</text>
<text x="352.9" y="192.4">1</text>
<text x="352.9" y="197.5">2</text>
<text x="356.4" y="193.7">A</text>
<text x="363.7" y="196.2">Y</text>
<text x="367.3" y="194.9">4</text>
<text x="389.1" y="196.5">TDC_STOP</text>
<text x="60.8" y="202.6">2</text>
<text x="64.3" y="203.9">1IN-</text>
<text x="71.1" y="198.8">VCC+</text>
<text x="152.2" y="200">6</text>
<text x="155.7" y="201.3">2IN-</text>
<text x="161.3" y="203.9">2OUT</text>
<text x="251" y="200.7" transform="rotate(-90 251 200.7)">2</text>
<text x="256.1" y="200.7" transform="rotate(-90 256.1 200.7)">5</text>
<text x="279.4" y="200.5">HARF_SIG</text>
<text x="356.4" y="198.8">B</text>
<text x="360.2" y="203.2" transform="rotate(-90 360.2 203.2)">3</text>
<text x="361.4" y="203.9">GND</text>
<text x="367.1" y="203.1">74AHC1G08</text>
<text x="367.5" y="200.5">U5</text>
<text x="23.7" y="209.2">AGC_SIG</text>
<text x="60.8" y="207.6">3</text>
<text x="64.3" y="208.9">1IN+</text>
<text x="69.9" y="206.4">1OUT</text>
<text x="77.7" y="207.7">1</text>
<text x="104" y="204.7">D1</text>
<text x="117.5" y="204.6">IN4148</text>
<text x="152.2" y="205.1">5</text>
<text x="155.7" y="206.4">2IN+</text>
<text x="161.2" y="209.7">U10-B</text>
<text x="169.2" y="205.2">7</text>
<text x="182.1" y="205.6">T7</text>
<text x="322.1" y="209.2" transform="rotate(-90 322.1 209.2)">5</text>
<text x="63" y="215.8">U10-A</text>
<text x="70.6" y="215.9" transform="rotate(-90 70.6 215.9)">4</text>
<text x="71.5" y="214">VCC-</text>
<text x="159" y="211.8">TL082ID</text>
<text x="230.1" y="212.9" transform="rotate(-90 230.1 212.9)">GND</text>
<text x="323.4" y="215.4" transform="rotate(-90 323.4 215.4)">VCC</text>
<text x="335.5" y="215.8">GND</text>
<text x="358.1" y="213.2">GND</text>
<text x="62" y="219.9">TL082ID</text>
<text x="130.3" y="220.3">C</text>
<text x="139.5" y="220.8">Q2</text>
<text x="196.1" y="219.3">VPP_DETECT</text>
<text x="286.8" y="219.3">HARF_SIG</text>
<text x="314.8" y="220.4">4</text>
<text x="318.3" y="219.1">IN-</text>
<text x="327.9" y="221.6">Q</text>
<text x="101.6" y="225.9">D2</text>
<text x="140.5" y="225.4">B</text>
<text x="169.2" y="226.9">VPP_RLS</text>
<text x="246.1" y="223.4">VDDA_N5V</text>
<text x="264.2" y="223.4">GND</text>
<text x="285.6" y="224.4">DELAY_SIG</text>
<text x="314.8" y="222.9">3</text>
<text x="318.3" y="224.2">IN+</text>
<text x="326.3" y="225.9">U7</text>
<text x="331.7" y="223">1</text>
<text x="51.3" y="229">GND</text>
<text x="101.6" y="230.1">IN4148</text>
<text x="130.4" y="233.1">E</text>
<text x="322.1" y="233.7" transform="rotate(-90 322.1 233.7)">2</text>
<text x="323.4" y="230.2" transform="rotate(-90 323.4 230.2)">GND</text>
<text x="323.8" y="230.1">MAX999</text>
<text x="135.3" y="235.2">IRLM2803</text>
<text x="65.2" y="243.3">VDDA_N5V GND</text>
<text x="96.5" y="243.7">GND</text>
<text x="103.6" y="244">VDDA_P5V</text>
<text x="119.4" y="243.7">GND</text>
<text x="129.5" y="243.7">GND</text>
<text x="320" y="246.2">GND</text>
</g>
<g font-size="2">
<text x="316.9" y="41.5">R65</text>
<text x="329.6" y="41.5">R22</text>
<text x="317.1" y="46.1">10k</text>
<text x="330.3" y="46.1">10k</text>
<text x="349.9" y="42">R23</text>
<text x="350" y="45.6">10K</text>
<text x="179.7" y="50.7">R39</text>
<text x="247.7" y="50.7">0.1uF</text>
<text x="249.1" y="48.9">C42</text>
<text x="258.8" y="51.7">47uF16v</text>
<text x="262.5" y="49.1">C74</text>
<text x="306.7" y="53.2">C84</text>
<text x="320.2" y="54">C29</text>
<text x="332.9" y="54">C31</text>
<text x="343.4" y="52">2.2Meg 1%</text>
<text x="345.9" y="49.5">R66</text>
<text x="128.8" y="59">C28</text>
<text x="174.6" y="58.3">R33</text>
<text x="179.9" y="55.7">0R_NC</text>
<text x="301.4" y="55.7">10nF 250v</text>
<text x="314.9" y="55.7">10nF 250v</text>
<text x="327.6" y="55.7">10nF 250v</text>
<text x="355.6" y="54.6">R68</text>
<text x="356.1" y="58.6">1K</text>
<text x="128.8" y="60.8">4.7uF16V</text>
<text x="169.6" y="65.9">R38</text>
<text x="174.8" y="60.8">30K</text>
<text x="182.3" y="63.4">R42</text>
<text x="346.5" y="60.7">R67</text>
<text x="346.5" y="64.2">39K 1%</text>
<text x="160.2" y="71.7">C49</text>
<text x="170.7" y="68.4">1K</text>
<text x="183.3" y="68.4">0R</text>
<text x="160.4" y="73.5">1uF</text>
<text x="172.1" y="73.5">R36</text>
<text x="174.8" y="76.1">10K</text>
<text x="239.1" y="99.2" transform="rotate(-90 239.1 99.2)">50</text>
<text x="241.4" y="98.9" transform="rotate(-90 241.4 98.9)">R8</text>
<text x="106.1" y="110.5">C39</text>
<text x="174.6" y="110.5">C53</text>
<text x="358.5" y="112.9">R9</text>
<text x="104.3" y="118.1">100nF</text>
<text x="127" y="115.5">R29</text>
<text x="127" y="118.1">10K</text>
<text x="172.8" y="118.1">100nF</text>
<text x="358.6" y="115.2">NC</text>
<text x="55.9" y="123.2">R32</text>
<text x="63.5" y="123.2">10K</text>
<text x="55.3" y="130.8">C33</text>
<text x="60.6" y="130.8">1nF</text>
<text x="106.7" y="130.8">R30</text>
<text x="119.4" y="126.9">C38</text>
<text x="119.4" y="129.4">1nF</text>
<text x="175.3" y="128.2">R7</text>
<text x="106.7" y="135.9">680R 1%</text>
<text x="172.1" y="137">C21</text>
<text x="175.3" y="133.3">680R 1%</text>
<text x="177.1" y="137">100nF_NC</text>
<text x="103.5" y="139.6">C16</text>
<text x="108.5" y="139.6">100nF_NC</text>
<text x="174.6" y="142.1">C56</text>
<text x="106.1" y="144.6">C40</text>
<text x="172.8" y="149.7">100nF</text>
<text x="104.3" y="152.3">100nF</text>
<text x="299.7" y="161.3">R4</text>
<text x="307.7" y="161.1">11k</text>
<text x="308" y="158.4">R3</text>
<text x="334.5" y="158.1">C10</text>
<text x="334.5" y="159.9">100nF</text>
<text x="299.7" y="163.8">1.2k</text>
<text x="297.2" y="170">C11</text>
<text x="302.3" y="170">0.1uF</text>
<text x="240.8" y="179.7">C1</text>
<text x="241.3" y="175.1">C13</text>
<text x="245.9" y="179.7">100nF</text>
<text x="246.4" y="175.1">4.7uF</text>
<text x="350.9" y="177.2">C12</text>
<text x="351.1" y="181.2">100nF</text>
<text x="61" y="187.8">C17</text>
<text x="61" y="192.9">0.1uF</text>
<text x="81.3" y="194.3">R10</text>
<text x="81.3" y="196.8">750R</text>
<text x="262" y="196.7">R6</text>
<text x="90.8" y="201.9">C18</text>
<text x="260.8" y="199">5.1K</text>
<text x="45.1" y="207">C19</text>
<text x="90" y="209.5">10nF</text>
<text x="139.2" y="208.1">100R</text>
<text x="139.7" y="204.1">R13</text>
<text x="241.3" y="205.6">C62</text>
<text x="246.4" y="205.6">4.7uF</text>
<text x="262" y="209.4">R5</text>
<text x="334.5" y="206.4">C14</text>
<text x="334.5" y="208.1">100nF</text>
<text x="44.3" y="212.1">10nF</text>
<text x="53.5" y="214">R17</text>
<text x="100.6" y="211.2">R15</text>
<text x="100.6" y="214.2">100K</text>
<text x="116.7" y="211.6">R12</text>
<text x="116.7" y="214.1">10R</text>
<text x="127.9" y="211">R16</text>
<text x="128.1" y="214.1">10k</text>
<text x="170.9" y="214.7">100R</text>
<text x="171.4" y="211.9">R14</text>
<text x="240.8" y="210.2">C15</text>
<text x="245.9" y="210.2">100nF</text>
<text x="260.8" y="211.7">5.1K</text>
<text x="53.7" y="216.3">1k</text>
<text x="80.5" y="226.7">C20</text>
<text x="110.7" y="225.4">R11</text>
<text x="115.2" y="225.9">470pF</text>
<text x="117" y="224.1">C22</text>
<text x="149.9" y="223.9">R19</text>
<text x="80.5" y="228.5">0.1uF</text>
<text x="110.7" y="230">30k</text>
<text x="150.9" y="229">1k</text>
</g>
</svg>
